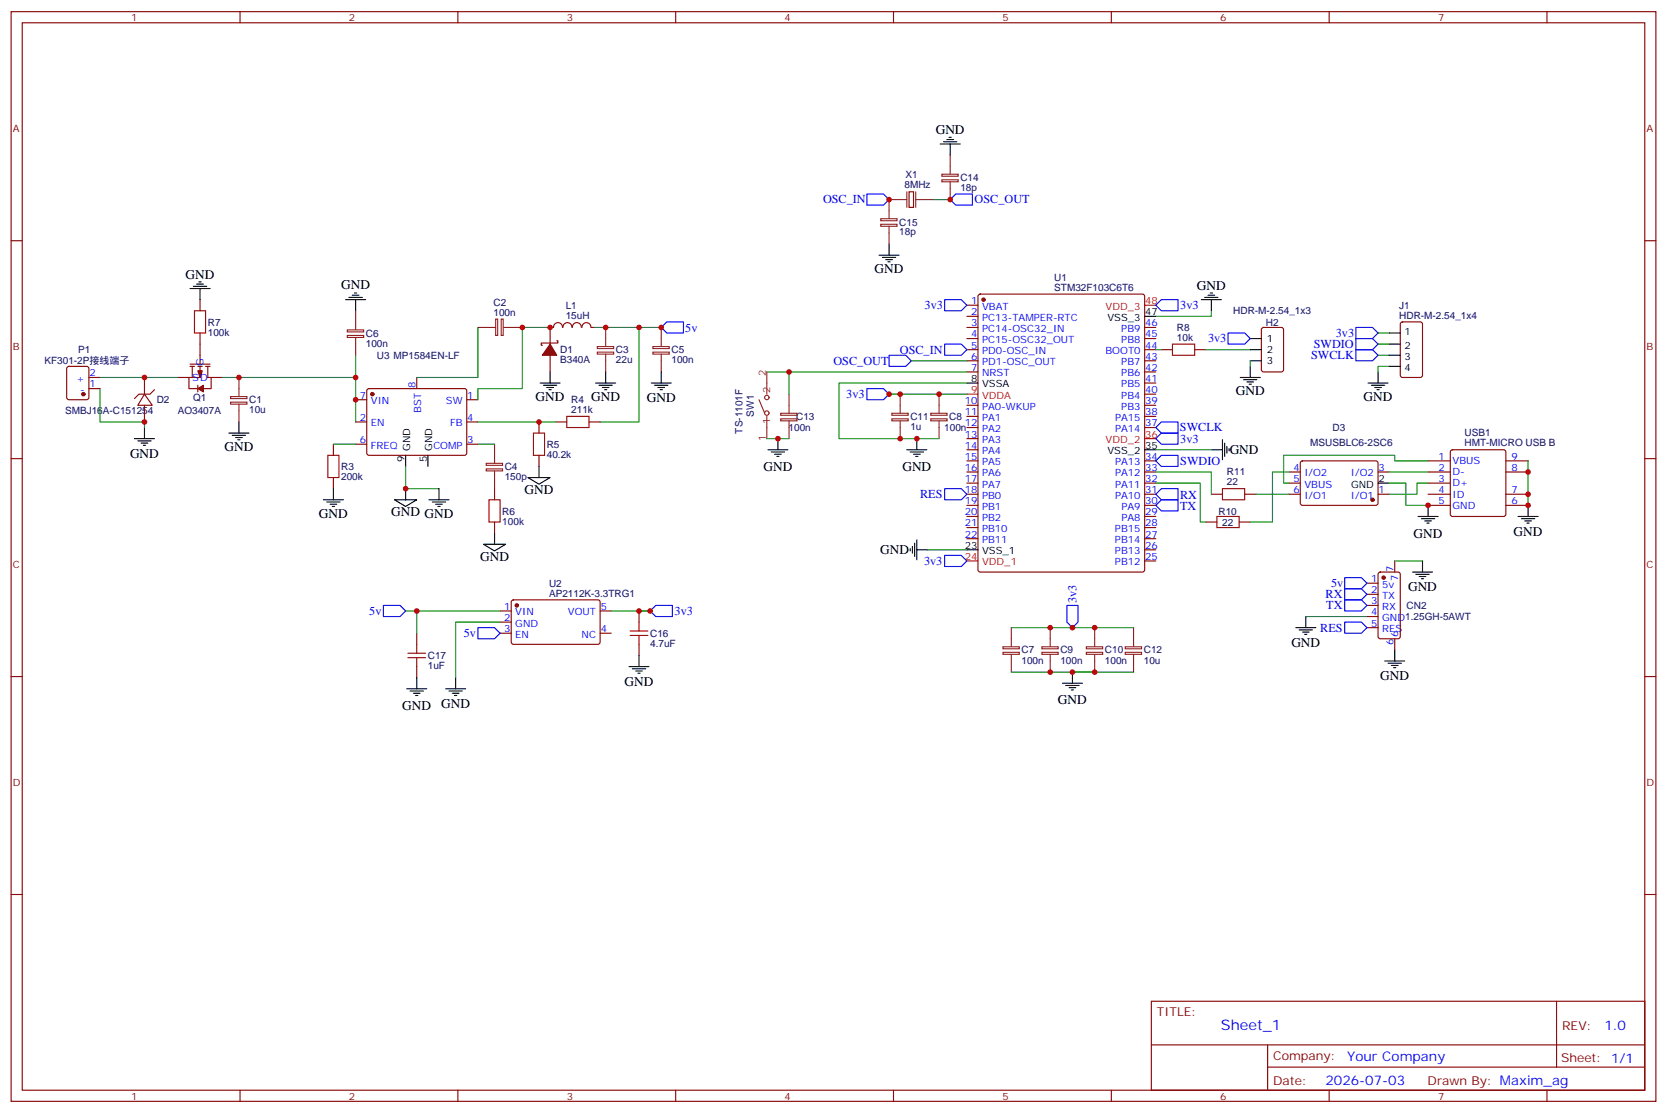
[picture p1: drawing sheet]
<svg xmlns="http://www.w3.org/2000/svg" width="529mm" height="353mm" viewBox="0 0 529 353" stroke-linecap="round" stroke-linejoin="round" font-family="sans-serif">
<g fill="none" stroke="#870000" stroke-width=".35">
<path d="M3.5 3.7h522.1v345.7h-522.1zM7.1 7.2h515v338.7h-515zM76.2 3.7v3.5M145.3 3.7v3.5M214.5 3.7v3.5M283.6 3.7v3.5M352.8 3.7v3.5M421.9 3.7v3.5M491.1 3.7v3.5M3.5 76.4h3.6M288.6 60.9h1.4v4.9h-1.4zM522.1 76.4h3.5"/>
<path d="M63.5 95.1v3.5M306.9 96.8h3.5M310.7 93.5l.4-.2h51.6l.6 .4 .1 87.1-.5 .6-51.8 .1-.6-.5-.1-87zM21.4 116.4l.5-.2h5.6l.7 .5v9.4l-.4 .7h-5.9l-.7-.4v-9.5zM28.2 119.8h3.5M45.9 119.8v5.3M56.4 119.8h3.6M60 119.8v3.5h2.8M60.3 115.5h6.4M60.3 116.2h1.4M61 116.2v3.6M62.8 116.2h1.4"/>
<path d="M63.5 116.2v3.6h-3.5M63.5 105.7v9.8M65.3 116.2h1.4M66 116.2v3.6h1v3.5h-2.4M67 119.8h3.6M132.3 119.8v3.5M174.6 112.7v5.3M176.7 108.1h.4v.7h-5.3v.7h.4M178.5 103.9a1.41 1.41 0 0 0-1.4-1.5 1.41 1.41 0 0 0-1.4 1.5h-1.1v5.3M178.7 103.9a1.41 1.41 0 0 1 1.4-1.5 1.41 1.41 0 0 1 1.4 1.5M181.7 103.9a1.41 1.41 0 0 1 1.4-1.5 1.41 1.41 0 0 1 1.4 1.5M184.7 103.9a1.41 1.41 0 0 1 1.5-1.5 1.41 1.41 0 0 1 1.4 1.5"/>
<path d="M187.7 103.9h1M306.9 100.4h3.5M306.9 103.9h3.5M306.9 107.4h3.5M306.9 110.9h3.5M306.9 114.5h3.5M306.9 118h3.5M363.4 103.9h3.5M363.4 107.4h3.5M363.4 110.9h3.5M363.4 114.5h3.5M363.4 118h3.5"/>
<path d="M368.7 110.9h3.5M379.2 110.9h3.6M400.6 104.1l.5-.2h5.7l.6 .4 .1 13-.5 .6-5.9 .1-.6-.5-.1-12.9zM444.7 102.3l.5-.2h5.6l.7 .5 .1 16.5-.5 .6-5.9 .1-.6-.5-.1-16.5zM28.2 123.3h3.5M45.9 125.1l2.4 3.5h-4.6zM45.9 128.6v5.3M49 123.6l-1.4 1.5h-3.5l-1.4 1.4M62.8 122.2v2.2M112.9 126.8h3.5M112.9 133.9h3.5M116.7 123.5l.4-.2 30.6 .1 .5 .6-.1 20-.6 .5-30.7-.1-.4-.6v-19.8z"/>
<path d="M148.2 126.8h3.5M148.2 133.9h3.5M171.1 133.9v3.5M176.4 133.9h3.5M187 133.9h3.5M306.9 128.6h3.5M306.9 132.1h3.5M306.9 135.6h3.5M306.9 139.2h3.5M363.4 128.6h3.5M363.4 132.1h3.5M363.4 135.6h3.5"/>
<path d="M363.4 125.1h3.5M363.4 121.5h3.5M3.5 145.5h3.6M105.8 140.9v3.6M105.8 151.5v3.5M112.9 140.9h3.5M148.2 140.9h3.5M157 155v3.6M171.1 144.5v3.5M306.9 142.7h3.5M306.9 146.2h3.5M306.9 149.8h3.5"/>
<path d="M306.9 153.3h3.5M306.9 156.8h3.5M363.4 146.2h3.5M363.4 149.8h3.5M363.4 153.3h3.5M363.4 156.8h3.5M384.5 156.8h3.6M395.1 156.8h3.5M409.2 149.8h3.5M409.2 153.3h3.5M409.2 156.8h3.5M413 146.4l.5-.2 23.5 .1 .4 .6v13l-.7 .4h-23.5l-.5-.7v-12.7z"/>
<path d="M437.4 149.8h3.6M437.4 156.8h3.6M453.3 146.2h7.1M453.3 149.8h7.1M453.3 153.3h7.1M453.3 156.8h7.1M460.6 142.9l.5-.2h16.2l.5 .2 .2 .5v19.8l-.2 .5-.5 .2h-16.2l-.5-.3-.2-.4v-19.8zM478 146.2h7.1M478 149.8h7.1M478 156.8h7.1M522.1 145.5h3.5M157 165.6v3.6"/>
<path d="M306.9 160.3h3.5M306.9 163.9h3.5M306.9 167.4h3.5M306.9 170.9h3.5M363.4 160.3h3.5M363.4 163.9h3.5M363.4 167.4h3.5M363.4 170.9h3.5M363.4 178h3.5M363.4 174.4h3.5M382.8 165.6h3.5M393.3 165.6h3.6"/>
<path d="M442.7 178v3.5M453.3 160.3h7.1M478 160.3h7.1M158.7 193.9h3.6M158.7 197.4h3.6M162.5 190.5l.5-.2 27.1 .1 .4 .6-.1 13-.6 .4h-27.1l-.4-.7v-12.7zM190.5 193.9h3.5M202.8 193.9v3.5M433.9 199.1h3.5M433.9 195.6h3.5M433.9 192.1h3.5M433.9 188.6h3.5"/>
<path d="M433.9 185h3.5M437.7 181.7l.4-.2h5.7l.6 .4 .1 20.1-.5 .6-5.9 .1-.6-.5-.1-20zM3.5 214.7h3.6M132.3 200.9v3.5M132.3 211.5v3.5M158.7 200.9h3.6M190.5 200.9h3.5M202.8 204.4v3.6M442.7 202.7v3.5M522.1 214.7h3.5M3.5 283.8h3.6M522.1 283.8h3.5"/>
<path d="M365.5 317.7h156.6v28.2h-156.6zM494.1 317.7v20.9M365.5 331.5h156.5M402.4 338.6h119.6M402.4 331.5v14.1M76.2 345.9v3.5M145.3 345.9v3.5M214.5 345.9v3.5M283.6 345.9v3.5M352.8 345.9v3.5M421.9 345.9v3.5M491.1 345.9v3.5"/>
</g>
<g fill="#870000" stroke="#870000" stroke-width=".35">
<path d="M174.6 109.2l2.1 3.5h-4.5z"/>
<path d="M62.8 117.7h1.4l-.7 2.1z"/>
<path d="M62.8 123.3l1.8-1.1v2.2z"/>
<circle cx="312.2" cy="95.1" r=".53"/>
<circle cx="118.2" cy="125.1" r=".53"/>
<circle cx="26.5" cy="125.1" r=".53"/>
<circle cx="435.7" cy="158.6" r=".53"/>
<circle cx="439.2" cy="183.3" r=".53"/>
<circle cx="164" cy="192.1" r=".53"/>
</g>
<g fill="none" stroke="#000" stroke-width=".35">
<path d="M298.4 45.7h6.4M299.5 45h4.2M300.6 44.3h2.1M301.3 43.6h.7M301.6 45.7v3.5M282.2 77.4v3.6M60.3 91.5h6.4M61.4 90.8h4.2M62.4 90.1h2.2M63.1 89.4h.8M63.5 91.5v3.6M109.7 95.1h6.4"/>
<path d="M110.8 94.4h4.2M111.8 93.7h2.1M112.5 93h.7M112.9 95.1v3.5M279 81h6.4M280.1 81.7h4.2M281.2 82.4h2.1M281.9 83.1h.7M381.4 95.1h6.3M382.4 94.4h4.2M383.5 93.7h2.1M384.2 93h.7"/>
<path d="M384.5 95.1v3.5M174.6 118v3.5M192.3 118v3.5M209.9 118v3.5M363.4 100.4h3.5M393.7 119.8h6.3M396.9 116.2v3.6M396.9 114.5h3.5M396.9 107.4h3.5M396.9 110.9h3.5M437.4 118v3.5M441 105.7h3.5"/>
<path d="M441 109.2h3.5M441 112.7h3.5M441 116.2h3.5M42.7 139.2h6.3M43.7 139.9h4.3M45.9 135.6v3.6M72.7 137.4h6.3M73.7 138.1h4.3M74.8 138.8h2.1M75.5 139.5h.7M75.8 133.9v3.5M171.4 121.5h6.4"/>
<path d="M172.5 122.2h4.2M173.6 122.9h2.1M174.3 123.6h.7M189.1 121.5h6.3M190.1 122.2h4.3M191.2 122.9h2.1M191.9 123.6h.7M206.7 121.5h6.4M207.8 122.2h4.2M208.8 122.9h2.2M209.5 123.6h.8M246.9 139.2v3.5"/>
<path d="M291 139.2v3.5M306.9 121.5h3.5M388.1 139.5v6.4M394.8 120.5h4.2M395.8 121.2h2.1M396.5 121.9h.7M434.3 121.5h6.3M435.3 122.2h4.3M436.4 122.9h2.1M437.1 123.6h.7M44.8 140.6h2.1M45.5 141.3h.7"/>
<path d="M102.7 158.6h6.3M103.7 159.3h4.2M104.8 160h2.1M105.8 155v3.6M125.2 158.6h7.1l-3.5 2.1zM128.8 144.5v3.5M128.8 155v3.6M135.8 144.5v3.5M136.2 158.6h6.3M137.2 159.3h4.3M138.3 160h2.1M139.3 155v3.6"/>
<path d="M167.6 151.5h7l-3.5 2.1zM171.1 148v3.5M243.8 142.7h6.3M244.8 143.4h4.3M245.9 144.1h2.1M246.6 144.8h.7M287.9 142.7h6.3M288.9 143.4h4.3M290 144.1h2.1M290.7 144.8h.7M363.4 142.7h3.5M384.5 142.7h3.6"/>
<path d="M388.8 140.6v4.2M389.5 141.6v2.2M390.2 142.3v.8M437.4 153.3h3.6M105.5 160.7h.7M139 160.7h.7M153.5 172.7h7l-3.5 2.1zM157 169.2v3.5M288.9 174.1v.7M289.6 173.4v2.1M290.3 172.3v4.3M291 174.4h3.6"/>
<path d="M291 171.3v6.3M306.9 174.4h3.5M450.1 163.9h6.4M451.2 164.6h4.2M451.6 178v3.5M452.3 165.3h2.1M453 166h.7M453.3 160.3v3.6M481.9 163.9h6.3M483 164.6h4.2M484 165.3h2.1M484.7 166h.7"/>
<path d="M485.1 160.3v3.6M411.3 199.1h6.4M412.4 199.8h4.2M414.5 195.6v3.5M448.4 181.5h6.3M449.4 182.2h4.3M450.5 182.9h2.1M451.2 183.6h.7M129.1 218.5h6.4M130.2 219.3h4.2M131.2 220h2.1M132.3 215v3.5"/>
<path d="M141.5 218.5h6.3M142.5 219.3h4.3M143.6 220h2.1M144.6 215v3.5M199.7 211.5h6.3M200.7 212.2h4.3M201.8 212.9h2.1M202.5 213.6h.7M202.8 208v3.5M337.3 216.8h6.3M338.3 217.5h4.2M339.4 218.2h2.1"/>
<path d="M340.1 218.9h.7M340.4 213.3v3.5M413.5 200.6h2.1M414.2 201.3h.7M439.6 209.7h6.3M440.6 210.4h4.3M441.7 211.1h2.1M442.4 211.8h.7M442.7 206.2v3.5M131.9 220.7h.7M144.3 220.7h.7"/>
</g>
<path d="M363.4 96.8h3.5M306.9 125.1h3.5M363.4 139.2h3.5M306.9 178h3.5" fill="none" stroke="#f00" stroke-width=".35"/>
<g fill="none" stroke="#a10000" stroke-width=".35">
<path d="M61.7 98.6h3.6v7.1h-3.6zM372.2 109.2h7v3.5h-7zM169.3 137.4h3.6v7.1h-3.6zM179.9 132.1h7.1v3.5h-7.1zM104.1 144.5h3.5v7h-3.5zM155.2 158.6h3.5v7h-3.5zM388.1 155h7v3.6h-7zM386.3 163.9h7v3.5h-7zM202.8 197.4v2.8M129.5 208.7h5.6M129.5 207.3h5.6M132.3 204.4v2.9"/>
<path d="M132.3 208.7v2.8M200 201.6h5.7M200 200.2h5.7M202.8 201.6v2.8"/>
</g>
<g fill="none" stroke="#8c2424" stroke-width=".35">
<path d="M299 55.3h5.2v.6h-5.2zM299 57h5.2v.7h-5.2zM301.6 49.2v6M301.6 57.7v5.6M279.6 69.4h5.2v.6h-5.2zM279.6 71.2h5.2v.6h-5.2zM282.2 71.8v5.6M287.9 63.3h-5.7v6M287.9 60.9v4.9M290.7 63.3h5.6M290.7 60.9v4.9M112.9 98.6v6"/>
<path d="M75.8 119.8v6M110.2 104.7h5.2v.6h-5.2zM110.2 106.4h5.2v.7h-5.2zM112.9 107.1v5.6M151.7 103.9h5.6M157.3 101.2h.7v5.2h-.7zM159.1 101.2h.6v5.2h-.6zM159.8 103.9h6M189.6 110h5.2v.6h-5.2zM189.6 111.7h5.2v.7h-5.2zM192.3 103.9v6M192.3 112.4v5.6"/>
<path d="M207.3 110h5.1v.6h-5.1zM207.3 111.7h5.1v.7h-5.1zM209.9 103.9v6M209.9 112.4v5.6M243.4 118v7.1M73.2 125.8h5.2v.7h-5.2zM73.2 127.6h5.2v.6h-5.2zM75.8 128.2v5.7M240.9 126.8l1.8 4.3M243.4 132.1v7.1M247.8 131.1h5.2v.7h-5.2zM247.8 132.9h5.2v.6h-5.2z"/>
<path d="M250.5 125.1v6M250.5 133.5v5.7M283.1 131.1h5.2v.7h-5.2zM283.1 132.9h5.2v.6h-5.2zM285.8 125.1v6M285.8 133.5v5.7M295.5 131.1h5.1v.7h-5.1zM295.5 132.9h5.1v.6h-5.1zM298.1 125.1v6M298.1 133.5v5.7M154.3 147h5.2v.6h-5.2zM154.3 148.8h5.2v.6h-5.2z"/>
<path d="M157 140.9v6M157 149.4v5.6M321 199.1v6M333.4 199.1v6M347.5 199.1v6M359.8 199.1v6M318.4 205.2h5.2v.6h-5.2zM318.4 207h5.2v.6h-5.2zM321 207.6v5.7M330.7 205.2h5.2v.6h-5.2zM330.7 207h5.2v.6h-5.2zM333.4 207.6v5.7"/>
<path d="M344.8 205.2h5.2v.6h-5.2zM344.8 207h5.2v.6h-5.2zM347.5 207.6v5.7M357.2 205.2h5.2v.6h-5.2zM357.2 207h5.2v.6h-5.2zM359.8 207.6v5.7"/>
<circle cx="243.4" cy="126.1" r=".71"/>
<circle cx="243.4" cy="131.1" r=".71"/>
</g>
<g fill="none" stroke="#008700" stroke-width=".35">
<path d="M296.3 63.3h5.3M384.5 98.6v1.8h-17.6M31.7 119.8h24.7M112.9 119.8v14.1M112.9 112.7v7.1h-42.3M151.7 103.9v15.9h-19.4M174.6 103.9h-8.8v19.4h-14.1v3.5M188.7 103.9h14.1v30h-12.3M202.8 103.9h7.1M243.4 118h63.5M250.5 118v7.1M289.3 114.5h17.6"/>
<path d="M366.9 110.9h1.8M382.8 110.9h14.1M396.9 114.5v1.7M437.4 105.7h3.6M437.4 109.2h3.6M437.4 112.7h3.6M441 116.2h-3.6v1.8M31.7 123.3v10.6h14.2v1.7M151.7 133.9h24.7M243.4 139.2h7.1M282.2 125.1h24.7M306.9 121.5h-40.6v17.7h31.8"/>
<path d="M105.8 140.9h7.1M128.8 148v7h10.5M151.7 140.9h5.3M366.9 149.8h17.6v7M366.9 153.3h14.1v12.3h1.8M366.9 142.7h17.6M398.6 156.8h10.6M409.2 149.8h-5.3v15.8h-7M441 153.3h5.3v7h7M441 149.8h12.3M453.3 153.3h-3.5v3.5h-8.8M453.3 146.2h-10.6v-1.7h-35.2v8.8h1.7"/>
<path d="M485.1 146.2v14.1M294.6 174.4h12.3M442.7 178h8.9M128.8 193.9h29.9M132.3 193.9v7M158.7 197.4h-14.1v17.6M194 193.9h12.4M321 199.1h38.8M414.5 195.6h19.4M321 213.3h38.8"/>
</g>
<g fill="none" stroke="#00f" stroke-width=".35">
<path d="M275.2 61.6h5.3l1.7 1.7-1.7 1.8h-5.3zM303.4 61.6h5.3v3.5h-5.3l-1.8-1.8zM299.9 95.1h5.3l1.7 1.7-1.7 1.8h-5.3zM366.9 96.8l1.8-1.7h5.2v3.5h-5.2zM209.9 103.9l1.8-1.8h5.3v3.6h-5.3zM282.2 112.7h5.3l1.8 1.8-1.8 1.7h-5.3zM299.9 109.2h5.3l1.7 1.7-1.7 1.8h-5.3zM389.8 105.7h5.3l1.8 1.7-1.8 1.8h-5.3zM430.4 103.9h5.3l1.7 1.8-1.7 1.7h-5.3zM430.4 107.4h5.3l1.7 1.8-1.7 1.7h-5.3zM430.4 110.9h5.3l1.7 1.8-1.7 1.8h-5.3zM275.2 123.3h5.3l1.7 1.8-1.7 1.7h-5.3z"/>
<path d="M366.9 139.2l1.8-1.8h5.2v3.5h-5.2zM366.9 135.6l1.8-1.7h5.2v3.5h-5.2zM299.9 155h5.3l1.7 1.8-1.7 1.8h-5.3zM366.9 146.2l1.8-1.7h5.2v3.5h-5.2zM366.9 156.8l1.8-1.8h5.2v3.6h-5.2zM299.9 176.2h5.3l1.7 1.8-1.7 1.7h-5.3zM366.9 160.3l1.8-1.7h5.2v3.5h-5.2zM121.7 192.1h5.3l1.8 1.8-1.8 1.7h-5.3zM151.7 199.1h5.3l1.7 1.8-1.7 1.8h-5.3zM208.1 192.1h5.3v3.5h-5.3l-1.7-1.7zM338.7 192.1h3.5v5.3l-1.8 1.7-1.7-1.7zM426.9 186.8h5.3l1.7 1.8-1.7 1.7h-5.3z"/>
<path d="M426.9 190.3h5.3l1.7 1.8-1.7 1.8h-5.3zM426.9 183.3h5.3l1.7 1.7-1.7 1.8h-5.3zM426.9 197.4h5.3l1.7 1.7-1.7 1.8h-5.3z"/>
</g>
<g fill="#c00">
<circle cx="128.8" cy="155" r=".88"/>
<circle cx="165.8" cy="103.9" r=".88"/>
<circle cx="174.6" cy="103.9" r=".88"/>
<circle cx="192.3" cy="103.9" r=".88"/>
<circle cx="75.8" cy="119.8" r=".88"/>
<circle cx="45.9" cy="133.9" r=".88"/>
<circle cx="45.9" cy="119.8" r=".88"/>
<circle cx="202.8" cy="103.9" r=".88"/>
<circle cx="209.9" cy="103.9" r=".88"/>
<circle cx="298.1" cy="125.1" r=".88"/>
<circle cx="285.8" cy="125.1" r=".88"/>
<circle cx="282.2" cy="125.1" r=".88"/>
<circle cx="285.8" cy="139.2" r=".88"/>
<circle cx="291" cy="139.2" r=".88"/>
<circle cx="333.4" cy="213.3" r=".88"/>
<circle cx="347.5" cy="213.3" r=".88"/>
<circle cx="333.4" cy="199.1" r=".88"/>
<circle cx="347.5" cy="199.1" r=".88"/>
<circle cx="340.4" cy="213.3" r=".88"/>
<circle cx="340.4" cy="199.1" r=".88"/>
<circle cx="250.5" cy="118" r=".88"/>
<circle cx="246.9" cy="139.2" r=".88"/>
<circle cx="485.1" cy="149.8" r=".88"/>
<circle cx="485.1" cy="156.8" r=".88"/>
<circle cx="485.1" cy="160.3" r=".88"/>
<circle cx="453.3" cy="160.3" r=".88"/>
<circle cx="132.3" cy="193.9" r=".88"/>
<circle cx="202.8" cy="193.9" r=".88"/>
<circle cx="206.4" cy="193.9" r=".88"/>
<circle cx="112.9" cy="119.8" r=".88"/>
<circle cx="112.9" cy="126.8" r=".88"/>
<circle cx="171.1" cy="133.9" r=".88"/>
<circle cx="301.6" cy="63.3" r=".88"/>
<circle cx="282.2" cy="63.3" r=".88"/>
</g>
<text font-size="4.6" fill="#00f" x="387.6" y="326.7">Sheet_1</text>
<g font-size="4.2">
<text x="297" y="42.5">GND</text>
<text x="58.9" y="88.4">GND</text>
<text x="277.6" y="86.6">GND</text>
<text x="108.3" y="91.8">GND</text>
<text x="379.9" y="91.9">GND</text>
<text x="392.3" y="125.4">GND</text>
<text x="170" y="127.2">GND</text>
<text x="187.7" y="127.2">GND</text>
<text x="205.3" y="127.5">GND</text>
<text x="432.9" y="127.2">GND</text>
<text x="71.3" y="143.1">GND</text>
<text x="41.3" y="145.2">GND</text>
<text x="242.4" y="149.4">GND</text>
<text x="286.5" y="149.4">GND</text>
<text x="390.3" y="144.1">GND</text>
<text x="166.5" y="156.8">GND</text>
<text x="101.2" y="164.2">GND</text>
<text x="124.2" y="163.9">GND GND</text>
<text x="448.7" y="170.6">GND</text>
<text x="480.5" y="169.9">GND</text>
<text x="152.4" y="178">GND</text>
<text x="279.4" y="175.8">GND</text>
<text x="447" y="187.6">GND</text>
<text x="409.9" y="205.2">GND</text>
<text x="438.1" y="215.8">GND</text>
<text x="198.3" y="217.6">GND</text>
<text x="127.7" y="225.2">GND</text>
<text x="140.1" y="224.6">GND</text>
<text x="335.8" y="223.5">GND</text>
</g>
<g font-size="4.2" fill="#00f">
<text x="509.3" y="326.9">1.0</text>
<text x="427.7" y="336.5">Your Company</text>
<text x="420.7" y="344.3">2026-07-03</text>
</g>
<g font-size="3.9" fill="#00f">
<text x="261.3" y="64.5">OSC_IN</text>
<text x="309.4" y="64.6">OSC_OUT</text>
<text x="293.5" y="98">3v3</text>
<text x="374.6" y="98.1">3v3</text>
<text x="217.5" y="105.2">5v</text>
<text x="424" y="106.9">3v3</text>
<text x="285.7" y="112.2">OSC_IN</text>
<text x="383.5" y="108.6">3v3</text>
<text x="416.2" y="114">SWCLK</text>
<text x="417" y="110.5">SWDIO</text>
<text x="264.6" y="115.7">OSC_OUT</text>
<text x="268.6" y="126.3">3v3</text>
<text x="374.5" y="136.8">SWCLK</text>
<text x="374.6" y="140.5">3v3</text>
<text x="374.6" y="147.4">SWDIO</text>
<text x="292.1" y="158.1">RES</text>
<text x="374.6" y="158.2">RX</text>
<text x="374.6" y="161.7">TX</text>
<text x="293.3" y="179.2">3v3</text>
<text x="341.7" y="191.4" transform="rotate(-90 341.7 191.4)">3v3</text>
<text x="420.8" y="189.8">RX</text>
<text x="422.5" y="186.3">5v</text>
<text x="117.2" y="195.1">5v</text>
<text x="214.1" y="195.2">3v3</text>
<text x="421" y="193.3">TX</text>
<text x="147.2" y="202.1">5v</text>
<text x="419.1" y="200.4">RES</text>
</g>
<g font-size="3.9" fill="#800">
<text x="367.2" y="322.3">TITLE:</text>
<text x="495.9" y="326.9">REV:</text>
<text x="404.1" y="336.5">Company:</text>
<text x="495.5" y="337.1">Sheet: 1/1</text>
<text x="404.1" y="344.1">Date:</text>
<text x="453.2" y="344.2">Drawn By: Maxim_ag</text>
</g>
<g font-size="3.2" fill="#800">
<text x="41.6" y="6.7">1</text>
<text x="110.8" y="6.7">2</text>
<text x="179.9" y="6.7">3</text>
<text x="249.1" y="6.7">4</text>
<text x="318.2" y="6.7">5</text>
<text x="387.3" y="6.7">6</text>
<text x="456.5" y="6.7">7</text>
<text x="4.1" y="41.8">A</text>
<text x="522.6" y="41.8">A</text>
<text x="4.1" y="110.9">B</text>
<text x="522.6" y="110.9">B</text>
<text x="4.1" y="180.1">C</text>
<text x="522.6" y="180.1">C</text>
<text x="4.1" y="249.2">D</text>
<text x="522.6" y="249.2">D</text>
<text x="41.6" y="348.9">1</text>
<text x="110.8" y="348.9">2</text>
<text x="179.9" y="348.9">3</text>
<text x="249.1" y="348.9">4</text>
<text x="318.2" y="348.9">5</text>
<text x="387.3" y="348.9">6</text>
<text x="456.5" y="348.9">7</text>
</g>
<g font-size="3.2" fill="#000080">
<text x="287.1" y="59.8">8MHz</text>
<text x="287.4" y="56.6">X1</text>
<text x="304.9" y="57.4">C14</text>
<text x="304.9" y="60.6">18p</text>
<text x="285.5" y="71.6">C15</text>
<text x="285.5" y="74.7">18p</text>
<text x="334.7" y="89.3">U1</text>
<text x="334.7" y="92.3">STM32F103C6T6</text>
<text x="156.6" y="100.2">100n</text>
<text x="156.6" y="97.1">C2</text>
<text x="179.6" y="101.3">15uH</text>
<text x="179.6" y="98.1">L1</text>
<text x="391.5" y="99.7">HDR-M-2.54_1x3</text>
<text x="444.2" y="101.1">HDR-M-2.54_1x4</text>
<text x="444.2" y="97.9">J1</text>
<text x="66" y="106.5">100k</text>
<text x="66" y="103.3">R7</text>
<text x="116.1" y="106.8">C6</text>
<text x="373.6" y="104.9">R8</text>
<text x="401.8" y="103.3">H2</text>
<text x="24.8" y="112">P1</text>
<text x="116.1" y="110">100n</text>
<text x="119.6" y="113.9">U3 MP1584EN-LF</text>
<text x="177.8" y="112.1">D1</text>
<text x="195.5" y="112.1">C3</text>
<text x="213.1" y="112.1">C5</text>
<text x="373.6" y="108.1">10k</text>
<text x="14.1" y="115.6">KF301-2P接线端子</text>
<text x="177.8" y="115.3">B340A</text>
<text x="195.5" y="115.3">22u</text>
<text x="213.1" y="115.3">100n</text>
<text x="20.6" y="131.5">SMBJ16A-C151254</text>
<text x="49.7" y="128">D2</text>
<text x="56.4" y="131.5">AO3407A</text>
<text x="61.3" y="127.4">Q1</text>
<text x="79.1" y="131.2">10u</text>
<text x="79.1" y="128">C1</text>
<text x="181.3" y="131.1">211k</text>
<text x="181.3" y="127.9">R4</text>
<text x="235.7" y="137.5" transform="rotate(-90 235.7 137.5)">TS-1101F</text>
<text x="239.3" y="132.2" transform="rotate(-90 239.3 132.2)">SW1</text>
<text x="250.3" y="136.8">100n</text>
<text x="252.7" y="133.3">C13</text>
<text x="289" y="136.5">1u</text>
<text x="289" y="133.2">C11</text>
<text x="299.7" y="136.8">100n</text>
<text x="301.3" y="133.2">C8</text>
<text x="423" y="136.8">D3</text>
<text x="173.6" y="142.1">R5</text>
<text x="415.9" y="141.6">MSUSBLC6-2SC6</text>
<text x="464.9" y="141.5">HMT-MICRO USB B</text>
<text x="464.9" y="138.3">USB1</text>
<text x="108.3" y="149.1">R3</text>
<text x="160.2" y="149.1">C4</text>
<text x="173.6" y="145.3">40.2k</text>
<text x="108.3" y="152.3">200k</text>
<text x="160.2" y="152.3">150p</text>
<text x="389.5" y="154">22</text>
<text x="389.5" y="150.8">R11</text>
<text x="159.5" y="166.4">100k</text>
<text x="159.5" y="163.2">R6</text>
<text x="386.8" y="163.3">R10</text>
<text x="388" y="166.8">22</text>
<text x="174.3" y="189.3">AP2112K-3.3TRG1</text>
<text x="174.3" y="186.1">U2</text>
<text x="446.5" y="193.2">CN2</text>
<text x="206.4" y="202.1">C16</text>
<text x="135.8" y="209.1">C17</text>
<text x="206.4" y="205.2">4.7uF</text>
<text x="324.3" y="207.3">C7</text>
<text x="336.6" y="207.3">C9</text>
<text x="350.7" y="207.3">C10</text>
<text x="363.1" y="207.3">C12</text>
<text x="135.8" y="212.3">1uF</text>
<text x="324.3" y="210.6">100n</text>
<text x="336.6" y="210.6">100n</text>
<text x="350.7" y="210.6">100n</text>
<text x="363.1" y="210.6">10u</text>
</g>
<g font-size="3.2" fill="#00f">
<text x="308.3" y="96.5">1</text>
<text x="308.3" y="100">2</text>
<text x="311.7" y="98.2">VBAT</text>
<text x="311.7" y="101.8">PC13-TAMPER-RTC</text>
<text x="308.3" y="103.5">3</text>
<text x="308.3" y="107.1">4</text>
<text x="311.7" y="105.3">PC14-OSC32_IN</text>
<text x="355.9" y="105.3">PB9</text>
<text x="363.5" y="107.1">45</text>
<text x="363.5" y="103.5">46</text>
<text x="308.3" y="110.6">5</text>
<text x="311.7" y="108.8">PC15-OSC32_OUT</text>
<text x="311.7" y="112.4">PD0-OSC_IN</text>
<text x="350.9" y="112.4">BOOT0</text>
<text x="355.9" y="108.8">PB8</text>
<text x="363.5" y="110.6">44</text>
<text x="28.4" y="119.4">2</text>
<text x="64.6" y="116.2" transform="rotate(-90 64.6 116.2)">G</text>
<text x="308.3" y="114.1">6</text>
<text x="308.3" y="117.7">7</text>
<text x="311.7" y="115.9">PD1-OSC_OUT</text>
<text x="311.7" y="119.4">NRST</text>
<text x="355.9" y="119.4">PB6</text>
<text x="355.9" y="115.9">PB7</text>
<text x="363.5" y="117.7">42</text>
<text x="363.5" y="114.1">43</text>
<text x="24.3" y="121.2">+</text>
<text x="25.5" y="124.7">-</text>
<text x="28.4" y="122.9">1</text>
<text x="61" y="120.8">SD</text>
<text x="131.9" y="123.1" transform="rotate(-90 131.9 123.1)">8</text>
<text x="355.9" y="122.9">PB5</text>
<text x="363.5" y="124.7">40</text>
<text x="363.5" y="121.2">41</text>
<text x="114.2" y="126.5">7</text>
<text x="117.7" y="128.2">VIN</text>
<text x="133.7" y="130.9" transform="rotate(-90 133.7 130.9)">BST</text>
<text x="141.6" y="128.2">SW</text>
<text x="148.3" y="126.5">1</text>
<text x="306.2" y="128.2">10</text>
<text x="306.2" y="131.8">11</text>
<text x="311.7" y="130">PA0-WKUP</text>
<text x="355.9" y="130">PB3</text>
<text x="355.9" y="126.5">PB4</text>
<text x="363.5" y="131.8">38</text>
<text x="363.5" y="128.2">39</text>
<text x="114.2" y="133.5">2</text>
<text x="117.7" y="135.3">EN</text>
<text x="142.9" y="135.3">FB</text>
<text x="148.3" y="133.5">4</text>
<text x="306.2" y="135.3">12</text>
<text x="311.7" y="133.5">PA1</text>
<text x="311.7" y="137.1">PA2</text>
<text x="353.9" y="137.1">PA14</text>
<text x="353.9" y="133.5">PA15</text>
<text x="363.5" y="135.3">37</text>
<text x="114.2" y="140.6">6</text>
<text x="117.7" y="142.3">FREQ</text>
<text x="137.6" y="142.3">COMP</text>
<text x="148.3" y="140.6">3</text>
<text x="306.2" y="138.8">13</text>
<text x="306.2" y="142.3">14</text>
<text x="311.7" y="140.6">PA3</text>
<text x="306.2" y="145.9">15</text>
<text x="306.2" y="149.4">16</text>
<text x="311.7" y="144.1">PA4</text>
<text x="311.7" y="147.6">PA5</text>
<text x="353.9" y="147.6">PA13</text>
<text x="363.5" y="149.4">33</text>
<text x="363.5" y="145.9">34</text>
<text x="410.6" y="149.4">4</text>
<text x="437.6" y="149.4">3</text>
<text x="456.6" y="145.9">1</text>
<text x="456.6" y="149.4">2</text>
<text x="461.1" y="147.3">VBUS</text>
<text x="479.8" y="149.4">8</text>
<text x="479.8" y="145.9">9</text>
<text x="306.2" y="152.9">17</text>
<text x="311.7" y="151.2">PA6</text>
<text x="311.7" y="154.7">PA7</text>
<text x="353.9" y="154.7">PA11</text>
<text x="353.9" y="151.2">PA12</text>
<text x="363.5" y="152.9">32</text>
<text x="410.6" y="152.9">5</text>
<text x="414.1" y="151.2">I/O2</text>
<text x="414.1" y="154.7">VBUS</text>
<text x="428.9" y="151.2">I/O2</text>
<text x="456.6" y="152.9">3</text>
<text x="461.1" y="150.8">D-</text>
<text x="461.1" y="154.3">D+</text>
<text x="306.2" y="156.5">18</text>
<text x="306.2" y="160">19</text>
<text x="311.7" y="158.2">PB0</text>
<text x="311.7" y="161.7">PB1</text>
<text x="353.9" y="158.2">PA10</text>
<text x="356" y="161.7">PA9</text>
<text x="363.5" y="160">30</text>
<text x="363.5" y="156.5">31</text>
<text x="410.6" y="156.5">6</text>
<text x="414.1" y="158.2">I/O1</text>
<text x="428.9" y="158.2">I/O1</text>
<text x="437.6" y="156.5">1</text>
<text x="456.6" y="156.5">4</text>
<text x="456.6" y="160">5</text>
<text x="461.1" y="157.9">ID</text>
<text x="461.1" y="161.4">GND</text>
<text x="479.8" y="156.5">7</text>
<text x="479.8" y="160">6</text>
<text x="306.2" y="163.5">20</text>
<text x="306.2" y="167">21</text>
<text x="311.7" y="165.3">PB2</text>
<text x="356" y="165.3">PA8</text>
<text x="363.5" y="167">28</text>
<text x="363.5" y="163.5">29</text>
<text x="306.2" y="170.6">22</text>
<text x="311.7" y="168.8">PB10</text>
<text x="311.7" y="172.3">PB11</text>
<text x="353.9" y="172.3">PB14</text>
<text x="353.9" y="168.8">PB15</text>
<text x="363.5" y="170.6">27</text>
<text x="353.9" y="179.4">PB12</text>
<text x="353.9" y="175.9">PB13</text>
<text x="363.5" y="177.6">25</text>
<text x="363.5" y="174.1">26</text>
<text x="435.3" y="184.7">1</text>
<text x="442.4" y="181.5" transform="rotate(-90 442.4 181.5)">7</text>
<text x="443.8" y="184.2" transform="rotate(-90 443.8 184.2)">7</text>
<text x="435.3" y="191.7">3</text>
<text x="435.3" y="188.2">2</text>
<text x="438.7" y="190">TX</text>
<text x="438.7" y="186.4">5v</text>
<text x="160.1" y="193.5">1</text>
<text x="160.1" y="197">2</text>
<text x="163.6" y="195.3">VIN</text>
<text x="180.3" y="195.3">VOUT</text>
<text x="190.7" y="193.5">5</text>
<text x="435.3" y="195.3">4</text>
<text x="438.7" y="197">GND1.25GH-5AWT</text>
<text x="438.7" y="193.5">RX</text>
<text x="160.1" y="200.6">3</text>
<text x="163.6" y="198.8">GND</text>
<text x="163.6" y="202.3">EN</text>
<text x="184.6" y="202.3">NC</text>
<text x="190.7" y="200.6">4</text>
<text x="435.3" y="198.8">5</text>
<text x="438.7" y="200.6">RES</text>
<text x="443.8" y="202" transform="rotate(-90 443.8 202)">6</text>
<text x="442.4" y="204.7" transform="rotate(-90 442.4 204.7)">6</text>
</g>
<g font-size="3.2" fill="#f00">
<text x="351" y="98.2">VDD_3</text>
<text x="363.5" y="96.5">48</text>
<text x="308.3" y="124.7">9</text>
<text x="311.7" y="126.5">VDDA</text>
<text x="351" y="140.6">VDD_2</text>
<text x="363.5" y="138.8">36</text>
<text x="306.2" y="177.6">24</text>
<text x="311.7" y="179.4">VDD_1</text>
</g>
<g font-size="3.2">
<text x="351.5" y="101.8">VSS_3</text>
<text x="363.5" y="100">47</text>
<text x="445.8" y="106.4">1</text>
<text x="402.2" y="108.5">1</text>
<text x="402.2" y="112">2</text>
<text x="445.8" y="110.6">2</text>
<text x="402.2" y="115.5">3</text>
<text x="445.8" y="114.1">3</text>
<text x="445.8" y="117.7">4</text>
<text x="308.3" y="121.2">8</text>
<text x="311.7" y="122.9">VSSA</text>
<text x="130.2" y="143.2" transform="rotate(-90 130.2 143.2)">GND</text>
<text x="137.2" y="143.2" transform="rotate(-90 137.2 143.2)">GND</text>
<text x="363.5" y="142.3">35</text>
<text x="128.4" y="146.7" transform="rotate(-90 128.4 146.7)">9</text>
<text x="135.5" y="146.7" transform="rotate(-90 135.5 146.7)">5</text>
<text x="351.5" y="144.1">VSS_2</text>
<text x="428.9" y="154.7">GND</text>
<text x="437.6" y="152.9">2</text>
<text x="306.2" y="174.1">23</text>
<text x="311.7" y="175.9">VSS_1</text>
</g>
<g font-size="3.2" fill="#8d2323">
<text x="243.1" y="119.4" transform="rotate(-90 243.1 119.4)">2</text>
<text x="244.5" y="124.6" transform="rotate(-90 244.5 124.6)">2</text>
<text x="244.5" y="134.6" transform="rotate(-90 244.5 134.6)">1</text>
<text x="243.1" y="139.8" transform="rotate(-90 243.1 139.8)">1</text>
</g>
</svg>
